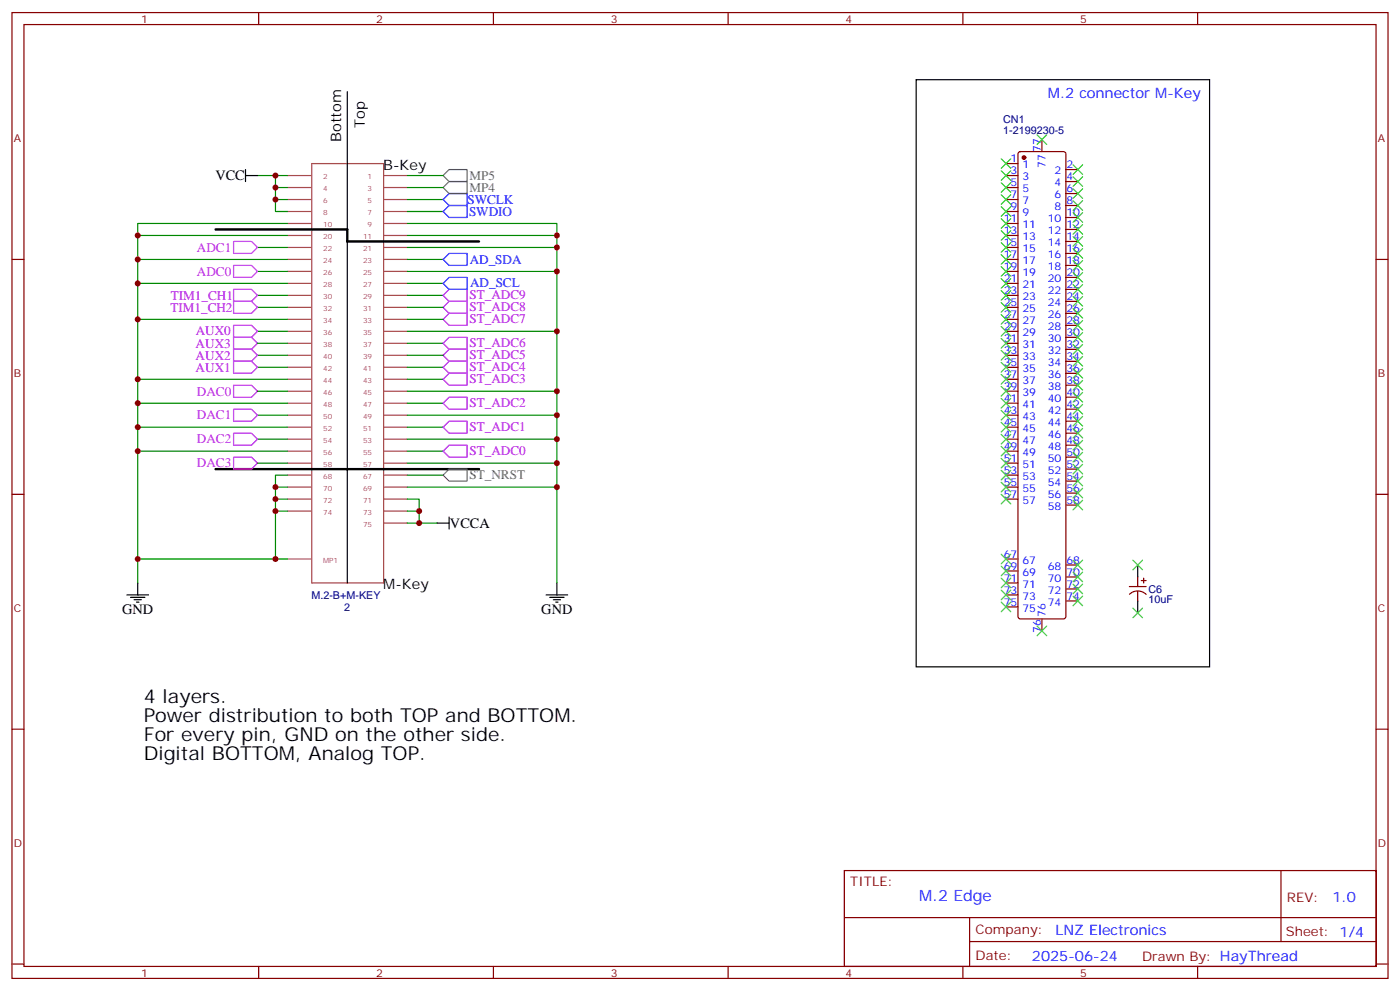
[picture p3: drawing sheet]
<svg xmlns="http://www.w3.org/2000/svg" width="412mm" height="292mm" viewBox="0 0 412 292" stroke-linecap="round" stroke-linejoin="round" font-family="sans-serif">
<g fill="none" stroke="#870000" stroke-width=".35">
<path d="M3.5 3.7h405.4v284.3h-405.4zM7.1 7.2h398.2v277.3h-398.2zM76.2 3.7v3.5M145.3 3.7v3.5M214.5 3.7v3.5M283.6 3.7v3.5M352.8 3.7v3.5M296.3 48.2h3.6M296.3 51.7h3.6M296.3 55.2h3.6M296.3 58.7h3.6M300.1 44.8l.5-.2h12.7l.5 .2 .2 .5v136.2l-.3 .5-.4 .2h-12.7l-.5-.2-.2-.5v-136.2z"/>
<path d="M306.9 41.1v3.5M314 57h3.5M314 53.4h3.5M314 49.9h3.5M3.5 76.4h3.6M296.3 76.4h3.6M296.3 62.3h3.6M296.3 65.8h3.6M296.3 69.3h3.6M296.3 72.8h3.6M296.3 79.9h3.6M314 78.1h3.5"/>
<path d="M314 74.6h3.5M314 71.1h3.5M314 67.6h3.5M314 64h3.5M314 60.5h3.5M405.3 76.4h3.6M296.3 83.4h3.6M296.3 87h3.6M296.3 90.5h3.6M296.3 94h3.6M296.3 97.5h3.6M314 99.3h3.5"/>
<path d="M314 95.8h3.5M314 92.3h3.5M314 88.7h3.5M314 85.2h3.5M314 81.7h3.5M296.3 101.1h3.6M296.3 104.6h3.6M296.3 108.1h3.6M296.3 111.7h3.6M296.3 115.2h3.6M296.3 118.7h3.6M314 116.9h3.5"/>
<path d="M314 113.4h3.5M314 109.9h3.5M314 106.4h3.5M314 102.8h3.5M296.3 122.2h3.6M296.3 125.8h3.6M296.3 129.3h3.6M296.3 132.8h3.6M296.3 136.3h3.6M296.3 139.9h3.6M314 138.1h3.5M314 134.6h3.5"/>
<path d="M314 131.1h3.5M314 127.5h3.5M314 124h3.5M314 120.5h3.5M3.5 145.5h3.6M296.3 143.4h3.6M296.3 146.9h3.6M314 148.7h3.5M314 145.2h3.5M314 141.6h3.5M405.3 145.5h3.6M296.3 164.6h3.6"/>
<path d="M296.3 168.1h3.6M296.3 171.6h3.6M296.3 175.2h3.6M296.3 178.7h3.6M314 176.9h3.5M314 173.4h3.5M314 169.9h3.5M314 166.3h3.5M332.7 172.7h4.9M332.7 175a3.5 3.5 0 0 1 4.9 0M335.1 169.9v2.8M335.1 174.1v2.8"/>
<path d="M336.2 170.9h1.4M336.9 170.2v1.4M306.9 182.2v3.5M3.5 214.7h3.6M405.3 214.7h3.6M248.7 256.3h156.6v28.2h-156.6zM377.3 256.3v20.9M248.7 270.1h156.5M285.6 277.2h119.6M285.6 270.1v14.2M3.5 283.8h3.6M76.2 284.5v3.5"/>
<path d="M145.3 284.5v3.5M214.5 284.5v3.5M283.6 284.5v3.5M352.8 284.5v3.5M405.3 283.8h3.6"/>
</g>
<g fill="none" stroke="#a64a4a" stroke-width=".35">
<path d="M84.7 51.7h6.9M84.7 55.2h6.9M84.7 58.7h6.9M91.8 48.2h21.2v123.4h-21.2zM113 51.7h6.9M113 55.2h6.9M113 58.7h6.9M84.7 62.3h6.9M84.7 65.8h6.9M84.7 69.3h6.9M84.7 72.8h6.9M84.7 76.4h6.9"/>
<path d="M84.7 79.9h6.9M113 62.3h6.9M113 65.8h6.9M113 69.3h6.9M113 72.8h6.9M113 76.4h6.9M113 79.9h6.9M84.7 83.4h6.9M84.7 87h6.9M84.7 90.5h6.9M84.7 94h6.9M84.7 97.5h6.9"/>
<path d="M113 83.4h6.9M113 87h6.9M113 90.5h6.9M113 94h6.9M113 97.5h6.9M84.7 101.1h6.9M84.7 104.6h6.9M84.7 108.1h6.9M84.7 111.7h6.9M84.7 115.2h6.9M84.7 118.7h6.9M113 101.1h6.9"/>
<path d="M113 104.6h6.9M113 108.1h6.9M113 111.7h6.9M113 115.2h6.9M113 118.7h6.9M84.7 122.2h6.9M84.7 125.8h6.9M84.7 129.3h6.9M84.7 132.8h6.9M84.7 136.3h6.9M84.7 139.9h6.9M113 122.2h6.9"/>
<path d="M113 125.8h6.9M113 129.3h6.9M113 132.8h6.9M113 136.3h6.9M113 139.9h6.9M84.7 143.4h6.9M84.7 146.9h6.9M84.7 150.5h6.9M113 143.4h6.9M113 146.9h6.9M113 150.5h6.9M113 154h6.9"/>
<path d="M84.7 164.6h6.9"/>
</g>
<circle cx="301.6" cy="46.4" r=".53" fill="#870000" stroke="#870000" stroke-width=".35"/>
<g fill="none" stroke="#000" stroke-width=".35">
<path d="M102.3 27v144.6M269.9 23.5h86.4v172.8h-86.4zM72.3 51.7h3.5M72.3 49.9v3.5M128.8 154h3.5M132.3 152.2v3.6M37.4 175.2h6.3M38.5 175.9h4.2M39.5 176.6h2.1M40.2 177.3h.7M40.6 171.6v3.6M160.9 175.2h6.3"/>
<path d="M161.9 175.9h4.3M163 176.6h2.1M163.7 177.3h.7M164 171.6v3.6M335.1 166.3v3.6M335.1 176.9v3.5"/>
</g>
<path d="M63.5 67.6h38.8v3.5h38.8M63.5 138.1h77.6" fill="none" stroke="#000" stroke-width=".71"/>
<g fill="none" stroke="#008700" stroke-width=".35">
<path d="M75.8 51.7h5.3M81.1 55.2v3.5h3.6M81.1 58.7v3.6h3.6M84.7 51.7h-3.6v3.5h3.6M119.9 51.7h10.6M119.9 58.7h10.6M119.9 55.2h10.6M40.6 76.4h44.1M75.8 72.8h8.9M75.8 79.9h8.9M84.7 69.3h-44.1v102.3M84.7 65.8h-44.1v3.5"/>
<path d="M119.9 65.8h44.1v105.8M119.9 69.3h44.1M119.9 76.4h10.6M119.9 72.8h44.1M119.9 79.9h44.1M119.9 62.3h10.6M40.6 94h44.1M40.6 83.4h44.1M75.8 90.5h8.9M75.8 87h8.9M75.8 97.5h8.9M119.9 90.5h10.6"/>
<path d="M119.9 87h10.6M119.9 97.5h44.1M119.9 83.4h10.6M119.9 94h10.6M40.6 111.7h44.1M40.6 118.7h44.1M75.8 108.1h8.9M75.8 115.2h8.9M75.8 104.6h8.9M75.8 101.1h8.9M119.9 108.1h10.6M119.9 111.7h10.6"/>
<path d="M119.9 118.7h10.6M119.9 115.2h44.1M119.9 104.6h10.6M119.9 101.1h10.6M40.6 132.8h44.1M40.6 125.8h44.1M75.8 129.3h8.9M75.8 122.2h8.9M75.8 136.3h8.9M84.7 139.9h-3.6v3.5M119.9 129.3h44.1M119.9 132.8h10.6"/>
<path d="M119.9 122.2h44.1M119.9 125.8h10.6M119.9 139.9h10.6M119.9 136.3h44.1M81.1 146.9v3.6h3.6M81.1 150.5v14.1h3.6M84.7 143.4h-3.6v3.5h3.6M119.9 146.9h3.6v3.6h-3.6M119.9 154h8.9M119.9 143.4h44.1M123.5 150.5v3.5M40.6 164.6h40.5"/>
</g>
<g fill="none" stroke="#3c3" stroke-width=".35">
<path d="M305.5 39.7l2.8 2.8M308.3 39.7l-2.8 2.8M294.9 46.7l2.8 2.9M294.9 50.3l2.8 2.8M294.9 53.8l2.8 2.8M294.9 57.3l2.8 2.8M297.7 46.7l-2.8 2.9M297.7 50.3l-2.8 2.8M297.7 53.8l-2.8 2.8M297.7 57.3l-2.8 2.8M316.1 52l2.8 2.9M316.1 55.6l2.8 2.8"/>
<path d="M316.1 59.1l2.8 2.8M316.1 48.5l2.8 2.8M318.9 52l-2.8 2.9M318.9 55.6l-2.8 2.8M318.9 59.1l-2.8 2.8M318.9 48.5l-2.8 2.8M294.9 60.9l2.8 2.8M294.9 64.4l2.8 2.8M294.9 67.9l2.8 2.8M294.9 71.4l2.8 2.9M294.9 75l2.8 2.8M294.9 78.5l2.8 2.8"/>
<path d="M297.7 60.9l-2.8 2.8M297.7 64.4l-2.8 2.8M297.7 67.9l-2.8 2.8M297.7 71.4l-2.8 2.9M297.7 75l-2.8 2.8M297.7 78.5l-2.8 2.8M316.1 62.6l2.8 2.8M316.1 66.1l2.8 2.9M316.1 69.7l2.8 2.8M316.1 73.2l2.8 2.8M316.1 76.7l2.8 2.9M318.9 62.6l-2.8 2.8"/>
<path d="M318.9 66.1l-2.8 2.9M318.9 69.7l-2.8 2.8M318.9 73.2l-2.8 2.8M318.9 76.7l-2.8 2.9M294.9 82l2.8 2.8M294.9 85.5l2.8 2.9M294.9 89.1l2.8 2.8M294.9 92.6l2.8 2.8M294.9 96.1l2.8 2.9M294.9 99.7l2.8 2.8M297.7 82l-2.8 2.8M297.7 85.5l-2.8 2.9"/>
<path d="M297.7 89.1l-2.8 2.8M297.7 92.6l-2.8 2.8M297.7 96.1l-2.8 2.9M297.7 99.7l-2.8 2.8M316.1 80.3l2.8 2.8M316.1 83.8l2.8 2.8M316.1 87.3l2.8 2.8M316.1 90.8l2.8 2.9M316.1 94.4l2.8 2.8M316.1 97.9l2.8 2.8M318.9 80.3l-2.8 2.8M318.9 83.8l-2.8 2.8"/>
<path d="M318.9 87.3l-2.8 2.8M318.9 90.8l-2.8 2.9M318.9 94.4l-2.8 2.8M318.9 97.9l-2.8 2.8M294.9 103.2l2.8 2.8M294.9 106.7l2.8 2.8M294.9 110.2l2.8 2.9M294.9 113.8l2.8 2.8M294.9 117.3l2.8 2.8M297.7 103.2l-2.8 2.8M297.7 106.7l-2.8 2.8M297.7 110.2l-2.8 2.9"/>
<path d="M297.7 113.8l-2.8 2.8M297.7 117.3l-2.8 2.8M316.1 101.4l2.8 2.8M316.1 105l2.8 2.8M316.1 108.5l2.8 2.8M316.1 112l2.8 2.8M316.1 115.5l2.8 2.9M316.1 119.1l2.8 2.8M318.9 101.4l-2.8 2.8M318.9 105l-2.8 2.8M318.9 108.5l-2.8 2.8M318.9 112l-2.8 2.8"/>
<path d="M318.9 115.5l-2.8 2.9M318.9 119.1l-2.8 2.8M294.9 120.8l2.8 2.8M294.9 124.4l2.8 2.8M294.9 127.9l2.8 2.8M294.9 131.4l2.8 2.8M294.9 134.9l2.8 2.9M294.9 138.5l2.8 2.8M297.7 120.8l-2.8 2.8M297.7 124.4l-2.8 2.8M297.7 127.9l-2.8 2.8M297.7 131.4l-2.8 2.8"/>
<path d="M297.7 134.9l-2.8 2.9M297.7 138.5l-2.8 2.8M316.1 122.6l2.8 2.8M316.1 126.1l2.8 2.8M316.1 129.6l2.8 2.9M316.1 133.2l2.8 2.8M316.1 136.7l2.8 2.8M318.9 122.6l-2.8 2.8M318.9 126.1l-2.8 2.8M318.9 129.6l-2.8 2.9M318.9 133.2l-2.8 2.8M318.9 136.7l-2.8 2.8"/>
<path d="M294.9 142l2.8 2.8M294.9 145.5l2.8 2.8M297.7 142l-2.8 2.8M297.7 145.5l-2.8 2.8M316.1 140.2l2.8 2.9M316.1 143.8l2.8 2.8M316.1 147.3l2.8 2.8M318.9 140.2l-2.8 2.9M318.9 143.8l-2.8 2.8M318.9 147.3l-2.8 2.8M294.9 163.2l2.8 2.8M294.9 166.7l2.8 2.8"/>
<path d="M294.9 170.2l2.8 2.8M294.9 173.7l2.8 2.9M294.9 177.3l2.8 2.8M297.7 163.2l-2.8 2.8M297.7 166.7l-2.8 2.8M297.7 170.2l-2.8 2.8M297.7 173.7l-2.8 2.9M297.7 177.3l-2.8 2.8M316.1 175.5l2.8 2.8M316.1 172l2.8 2.8M316.1 168.5l2.8 2.8M316.1 164.9l2.8 2.8"/>
<path d="M318.9 175.5l-2.8 2.8M318.9 172l-2.8 2.8M318.9 168.5l-2.8 2.8M318.9 164.9l-2.8 2.8M333.7 179l2.8 2.9M333.7 164.9l2.8 2.8M336.5 179l-2.8 2.9M336.5 164.9l-2.8 2.8M305.5 184.3l2.8 2.8M308.3 184.3l-2.8 2.8"/>
</g>
<path d="M130.5 51.7l1.8-1.8h5.3v3.5h-5.3zM132.3 53.4h5.3v3.6h-5.3l-1.8-1.8zM132.3 138.1h5.3v3.5h-5.3l-1.8-1.7z" fill="none" stroke="#666" stroke-width=".35"/>
<path d="M68.8 71.1h5.3l1.7 1.7-1.7 1.8h-5.3zM68.8 78.1h5.3l1.7 1.8-1.7 1.8h-5.3zM68.8 113.4h5.3l1.7 1.8-1.7 1.7h-5.3zM68.8 120.5h5.3l1.7 1.7-1.7 1.8h-5.3zM68.8 127.5h5.3l1.7 1.8-1.7 1.8h-5.3zM68.8 134.6h5.3l1.7 1.7-1.7 1.8h-5.3z" fill="none" stroke="#f0f" stroke-width=".35"/>
<g fill="none" stroke="#90f" stroke-width=".35">
<path d="M68.8 99.3h5.3l1.7 1.8-1.7 1.7h-5.3zM68.8 95.8h5.3l1.7 1.7-1.7 1.8h-5.3zM68.8 85.2h5.3l1.7 1.8-1.7 1.7h-5.3zM68.8 88.7h5.3l1.7 1.8-1.7 1.8h-5.3zM132.3 85.2h5.3v3.5h-5.3l-1.8-1.7zM132.3 88.7h5.3v3.6h-5.3l-1.8-1.8zM132.3 92.3h5.3v3.5h-5.3l-1.8-1.8zM132.3 99.3h5.3v3.5h-5.3l-1.8-1.7zM68.8 106.4h5.3l1.7 1.7-1.7 1.8h-5.3zM68.8 102.8h5.3l1.7 1.8-1.7 1.8h-5.3zM132.3 116.9h5.3v3.6h-5.3l-1.8-1.8zM132.3 109.9h5.3v3.5h-5.3l-1.8-1.7z"/>
<path d="M132.3 106.4h5.3v3.5h-5.3l-1.8-1.8zM132.3 102.8h5.3v3.6h-5.3l-1.8-1.8zM132.3 131.1h5.3v3.5h-5.3l-1.8-1.8zM132.3 124h5.3v3.5h-5.3l-1.8-1.7z"/>
</g>
<path d="M132.3 57h5.3v3.5h-5.3l-1.8-1.8zM130.5 76.4l1.8-1.8h5.3v3.5h-5.3zM132.3 60.5h5.3v3.5h-5.3l-1.8-1.7zM130.5 83.4l1.8-1.7h5.3v3.5h-5.3z" fill="none" stroke="#00f" stroke-width=".35"/>
<g fill="#c00">
<circle cx="81.1" cy="146.9" r=".88"/>
<circle cx="81.1" cy="150.5" r=".88"/>
<circle cx="81.1" cy="51.7" r=".88"/>
<circle cx="81.1" cy="55.2" r=".88"/>
<circle cx="123.5" cy="154" r=".88"/>
<circle cx="123.5" cy="150.5" r=".88"/>
<circle cx="164" cy="69.3" r=".88"/>
<circle cx="164" cy="143.4" r=".88"/>
<circle cx="164" cy="72.8" r=".88"/>
<circle cx="81.1" cy="143.4" r=".88"/>
<circle cx="81.1" cy="164.6" r=".88"/>
<circle cx="40.6" cy="164.6" r=".88"/>
<circle cx="164" cy="136.3" r=".88"/>
<circle cx="164" cy="129.3" r=".88"/>
<circle cx="164" cy="122.2" r=".88"/>
<circle cx="164" cy="115.2" r=".88"/>
<circle cx="40.6" cy="69.3" r=".88"/>
<circle cx="81.1" cy="58.7" r=".88"/>
<circle cx="40.6" cy="76.4" r=".88"/>
<circle cx="40.6" cy="83.4" r=".88"/>
<circle cx="40.6" cy="132.8" r=".88"/>
<circle cx="40.6" cy="125.8" r=".88"/>
<circle cx="40.6" cy="118.7" r=".88"/>
<circle cx="40.6" cy="111.7" r=".88"/>
<circle cx="40.6" cy="94" r=".88"/>
<circle cx="164" cy="97.5" r=".88"/>
<circle cx="164" cy="79.9" r=".88"/>
</g>
<g font-size="5.6">
<text x="42.3" y="206.9">4 layers.</text>
<text x="42.3" y="212.5">Power distribution to both TOP and BOTTOM.</text>
<text x="42.3" y="218.2">For every pin, GND on the other side.</text>
<text x="42.3" y="223.8">Digital BOTTOM, Analog TOP.</text>
</g>
<text font-size="4.6" fill="#00f" x="270.8" y="265.3">M.2 Edge</text>
<g font-size="4.2" fill="#00f">
<text x="308.7" y="28.8">M.2 connector M-Key</text>
<text x="392.5" y="265.6">1.0</text>
<text x="310.9" y="275.1">LNZ Electronics</text>
<text x="304" y="282.9">2025-06-24</text>
</g>
<g font-size="4.2">
<text x="100.5" y="41.8" transform="rotate(-90 100.5 41.8)">Bottom</text>
<text x="107.5" y="37.6" transform="rotate(-90 107.5 37.6)">Top</text>
<text x="63.4" y="53.1">VCC</text>
<text x="112.9" y="49.9">B-Key</text>
<text x="132.5" y="155.4">VCCA</text>
<text x="112.9" y="173.4">M-Key</text>
<text x="36" y="180.8">GND</text>
<text x="159.5" y="180.8">GND</text>
</g>
<g font-size="3.9" fill="#666">
<text x="138.3" y="53">MP5</text>
<text x="138.3" y="56.6">MP4</text>
<text x="138.3" y="141.1">ST_NRST</text>
</g>
<g font-size="3.9" fill="#00f">
<text x="137.7" y="60">SWCLK</text>
<text x="138.2" y="63.5">SWDIO</text>
<text x="138.4" y="77.6">AD_SDA</text>
<text x="138.5" y="84.6">AD_SCL</text>
</g>
<g font-size="3.9" fill="#f0f">
<text x="58" y="74.1">ADC1</text>
<text x="58" y="81.2">ADC0</text>
<text x="58" y="116.4">DAC0</text>
<text x="58" y="123.5">DAC1</text>
<text x="58" y="130.5">DAC2</text>
<text x="58" y="137.6">DAC3</text>
</g>
<g font-size="3.9" fill="#90f">
<text x="50.3" y="88.3">TIM1_CH1</text>
<text x="138.3" y="88.2">ST_ADC9</text>
<text x="50.2" y="91.8">TIM1_CH2</text>
<text x="138.3" y="91.7">ST_ADC8</text>
<text x="138.3" y="95.2">ST_ADC7</text>
<text x="57.6" y="98.7">AUX0</text>
<text x="57.6" y="106">AUX2</text>
<text x="57.6" y="102.4">AUX3</text>
<text x="138.3" y="105.8">ST_ADC5</text>
<text x="138.3" y="102.3">ST_ADC6</text>
<text x="57.6" y="109.5">AUX1</text>
<text x="138.3" y="112.9">ST_ADC3</text>
<text x="138.3" y="109.3">ST_ADC4</text>
<text x="138.3" y="119.9">ST_ADC2</text>
<text x="138.3" y="127">ST_ADC1</text>
<text x="138.3" y="134.1">ST_ADC0</text>
</g>
<g font-size="3.9" fill="#800">
<text x="250.5" y="260.9">TITLE:</text>
<text x="379.1" y="265.6">REV:</text>
<text x="287.4" y="275.1">Company:</text>
<text x="378.7" y="275.7">Sheet: 1/4</text>
<text x="287.4" y="282.8">Date:</text>
<text x="336.4" y="282.8">Drawn By: HayThread</text>
</g>
<g font-size="3.2" fill="#800">
<text x="41.6" y="6.7">1</text>
<text x="110.8" y="6.7">2</text>
<text x="179.9" y="6.7">3</text>
<text x="249.1" y="6.7">4</text>
<text x="318.2" y="6.7">5</text>
<text x="4.1" y="41.8">A</text>
<text x="405.9" y="41.8">A</text>
<text x="4.1" y="110.9">B</text>
<text x="405.9" y="110.9">B</text>
<text x="4.1" y="180.1">C</text>
<text x="405.9" y="180.1">C</text>
<text x="4.1" y="249.2">D</text>
<text x="405.9" y="249.2">D</text>
<text x="41.6" y="287.5">1</text>
<text x="110.8" y="287.5">2</text>
<text x="179.9" y="287.5">3</text>
<text x="249.1" y="287.5">4</text>
<text x="318.2" y="287.5">5</text>
</g>
<g font-size="3.2" fill="#000080">
<text x="295.5" y="39.3">1-2199230-5</text>
<text x="295.5" y="36.2">CN1</text>
<text x="91.7" y="176.3">M.2-B+M-KEY</text>
<text x="101.4" y="179.8">2</text>
<text x="338.3" y="177.6">10uF</text>
<text x="338.3" y="174.4">C6</text>
</g>
<g font-size="3.2" fill="#00f">
<text x="297.7" y="47.8">1</text>
<text x="306.6" y="44.6" transform="rotate(-90 306.6 44.6)">77</text>
<text x="297.7" y="51.3">3</text>
<text x="301.2" y="49.6">1</text>
<text x="301.2" y="53.1">3</text>
<text x="308" y="49.4" transform="rotate(-90 308 49.4)">77</text>
<text x="310.6" y="51.3">2</text>
<text x="314.1" y="53.1">4</text>
<text x="314.1" y="49.6">2</text>
<text x="297.7" y="54.9">5</text>
<text x="297.7" y="58.4">7</text>
<text x="301.2" y="56.6">5</text>
<text x="310.6" y="58.4">6</text>
<text x="310.6" y="54.9">4</text>
<text x="314.1" y="56.6">6</text>
<text x="295.7" y="65.4">11</text>
<text x="297.7" y="61.9">9</text>
<text x="301.2" y="60.1">7</text>
<text x="301.2" y="63.7">9</text>
<text x="308.6" y="65.4">10</text>
<text x="310.6" y="61.9">8</text>
<text x="314.1" y="63.7">10</text>
<text x="314.1" y="60.1">8</text>
<text x="295.7" y="69">13</text>
<text x="301.2" y="67.2">11</text>
<text x="301.2" y="70.7">13</text>
<text x="308.6" y="69">12</text>
<text x="314.1" y="70.7">14</text>
<text x="314.1" y="67.2">12</text>
<text x="295.7" y="72.5">15</text>
<text x="295.7" y="76">17</text>
<text x="301.2" y="74.3">15</text>
<text x="301.2" y="77.8">17</text>
<text x="308.6" y="76">16</text>
<text x="308.6" y="72.5">14</text>
<text x="314.1" y="77.8">18</text>
<text x="314.1" y="74.3">16</text>
<text x="295.7" y="79.6">19</text>
<text x="295.7" y="83.1">21</text>
<text x="301.2" y="81.3">19</text>
<text x="308.6" y="83.1">20</text>
<text x="308.6" y="79.6">18</text>
<text x="314.1" y="81.3">20</text>
<text x="295.7" y="86.6">23</text>
<text x="301.2" y="84.8">21</text>
<text x="301.2" y="88.4">23</text>
<text x="308.6" y="86.6">22</text>
<text x="314.1" y="88.4">24</text>
<text x="314.1" y="84.8">22</text>
<text x="295.7" y="90.1">25</text>
<text x="295.7" y="93.7">27</text>
<text x="301.2" y="91.9">25</text>
<text x="301.2" y="95.4">27</text>
<text x="308.6" y="93.7">26</text>
<text x="308.6" y="90.1">24</text>
<text x="314.1" y="95.4">28</text>
<text x="314.1" y="91.9">26</text>
<text x="295.7" y="97.2">29</text>
<text x="295.7" y="100.7">31</text>
<text x="301.2" y="99">29</text>
<text x="308.6" y="100.7">30</text>
<text x="308.6" y="97.2">28</text>
<text x="314.1" y="99">30</text>
<text x="295.7" y="104.2">33</text>
<text x="295.7" y="107.8">35</text>
<text x="301.2" y="102.5">31</text>
<text x="301.2" y="106">33</text>
<text x="308.6" y="107.8">34</text>
<text x="308.6" y="104.2">32</text>
<text x="314.1" y="106">34</text>
<text x="314.1" y="102.5">32</text>
<text x="295.7" y="111.3">37</text>
<text x="301.2" y="109.5">35</text>
<text x="301.2" y="113.1">37</text>
<text x="308.6" y="111.3">36</text>
<text x="314.1" y="113.1">38</text>
<text x="314.1" y="109.5">36</text>
<text x="295.7" y="114.8">39</text>
<text x="295.7" y="118.4">41</text>
<text x="301.2" y="116.6">39</text>
<text x="308.6" y="118.4">40</text>
<text x="308.6" y="114.8">38</text>
<text x="314.1" y="116.6">40</text>
<text x="295.7" y="121.9">43</text>
<text x="295.7" y="125.4">45</text>
<text x="301.2" y="120.1">41</text>
<text x="301.2" y="123.6">43</text>
<text x="308.6" y="125.4">44</text>
<text x="308.6" y="121.9">42</text>
<text x="314.1" y="123.6">44</text>
<text x="314.1" y="120.1">42</text>
<text x="295.7" y="128.9">47</text>
<text x="301.2" y="127.2">45</text>
<text x="301.2" y="130.7">47</text>
<text x="308.6" y="128.9">46</text>
<text x="314.1" y="130.7">48</text>
<text x="314.1" y="127.2">46</text>
<text x="295.7" y="132.5">49</text>
<text x="295.7" y="136">51</text>
<text x="301.2" y="134.2">49</text>
<text x="301.2" y="137.8">51</text>
<text x="308.6" y="136">50</text>
<text x="308.6" y="132.5">48</text>
<text x="314.1" y="137.8">52</text>
<text x="314.1" y="134.2">50</text>
<text x="295.7" y="139.5">53</text>
<text x="295.7" y="143.1">55</text>
<text x="301.2" y="141.3">53</text>
<text x="308.6" y="143.1">54</text>
<text x="308.6" y="139.5">52</text>
<text x="314.1" y="141.3">54</text>
<text x="295.7" y="146.6">57</text>
<text x="301.2" y="144.8">55</text>
<text x="301.2" y="148.3">57</text>
<text x="308.6" y="146.6">56</text>
<text x="314.1" y="148.3">58</text>
<text x="314.1" y="144.8">56</text>
<text x="308.6" y="150.1">58</text>
<text x="295.7" y="164.2">67</text>
<text x="295.7" y="167.7">69</text>
<text x="301.2" y="166">67</text>
<text x="308.6" y="167.7">68</text>
<text x="314.1" y="166">68</text>
<text x="295.7" y="171.3">71</text>
<text x="301.2" y="169.5">69</text>
<text x="301.2" y="173">71</text>
<text x="308.6" y="171.3">70</text>
<text x="314.1" y="173">72</text>
<text x="314.1" y="169.5">70</text>
<text x="295.7" y="174.8">73</text>
<text x="295.7" y="178.3">75</text>
<text x="301.2" y="176.6">73</text>
<text x="308.6" y="178.3">74</text>
<text x="308.6" y="174.8">72</text>
<text x="314.1" y="176.6">74</text>
<text x="301.2" y="180.1">75</text>
<text x="308" y="181.5" transform="rotate(-90 308 181.5)">76</text>
<text x="306.6" y="186.2" transform="rotate(-90 306.6 186.2)">76</text>
</g>
<g font-size="2.1" fill="#a54b4b">
<text x="95.2" y="52.7">2</text>
<text x="108.3" y="52.7">1</text>
<text x="95.2" y="56.3">4</text>
<text x="95.2" y="59.8">6</text>
<text x="108.3" y="56.3">3</text>
<text x="108.3" y="59.8">5</text>
<text x="95.2" y="63.3">8</text>
<text x="108.3" y="63.3">7</text>
<text x="95.2" y="66.8">10</text>
<text x="95.2" y="70.4">20</text>
<text x="107" y="70.4">11</text>
<text x="108.3" y="66.8">9</text>
<text x="95.2" y="73.9">22</text>
<text x="95.2" y="77.4">24</text>
<text x="107" y="73.9">21</text>
<text x="107" y="77.4">23</text>
<text x="95.2" y="80.9">26</text>
<text x="107" y="80.9">25</text>
<text x="95.2" y="84.5">28</text>
<text x="95.2" y="88">30</text>
<text x="107" y="84.5">27</text>
<text x="107" y="88">29</text>
<text x="95.2" y="91.5">32</text>
<text x="95.2" y="95.1">34</text>
<text x="107" y="91.5">31</text>
<text x="107" y="95.1">33</text>
<text x="95.2" y="98.6">36</text>
<text x="107" y="98.6">35</text>
<text x="95.2" y="102.1">38</text>
<text x="95.2" y="105.6">40</text>
<text x="107" y="102.1">37</text>
<text x="107" y="105.6">39</text>
<text x="95.2" y="109.2">42</text>
<text x="95.2" y="112.7">44</text>
<text x="107" y="109.2">41</text>
<text x="107" y="112.7">43</text>
<text x="95.2" y="116.2">46</text>
<text x="95.2" y="119.8">48</text>
<text x="107" y="116.2">45</text>
<text x="107" y="119.8">47</text>
<text x="95.2" y="123.3">50</text>
<text x="107" y="123.3">49</text>
<text x="95.2" y="126.8">52</text>
<text x="95.2" y="130.3">54</text>
<text x="107" y="126.8">51</text>
<text x="107" y="130.3">53</text>
<text x="95.2" y="133.9">56</text>
<text x="95.2" y="137.4">58</text>
<text x="107" y="133.9">55</text>
<text x="107" y="137.4">57</text>
<text x="95.2" y="140.9">68</text>
<text x="107" y="140.9">67</text>
<text x="95.2" y="144.4">70</text>
<text x="95.2" y="148">72</text>
<text x="107" y="144.4">69</text>
<text x="107" y="148">71</text>
<text x="95.2" y="151.5">74</text>
<text x="107" y="151.5">73</text>
<text x="107" y="155">75</text>
<text x="95.2" y="165.6">MP1</text>
</g>
</svg>
